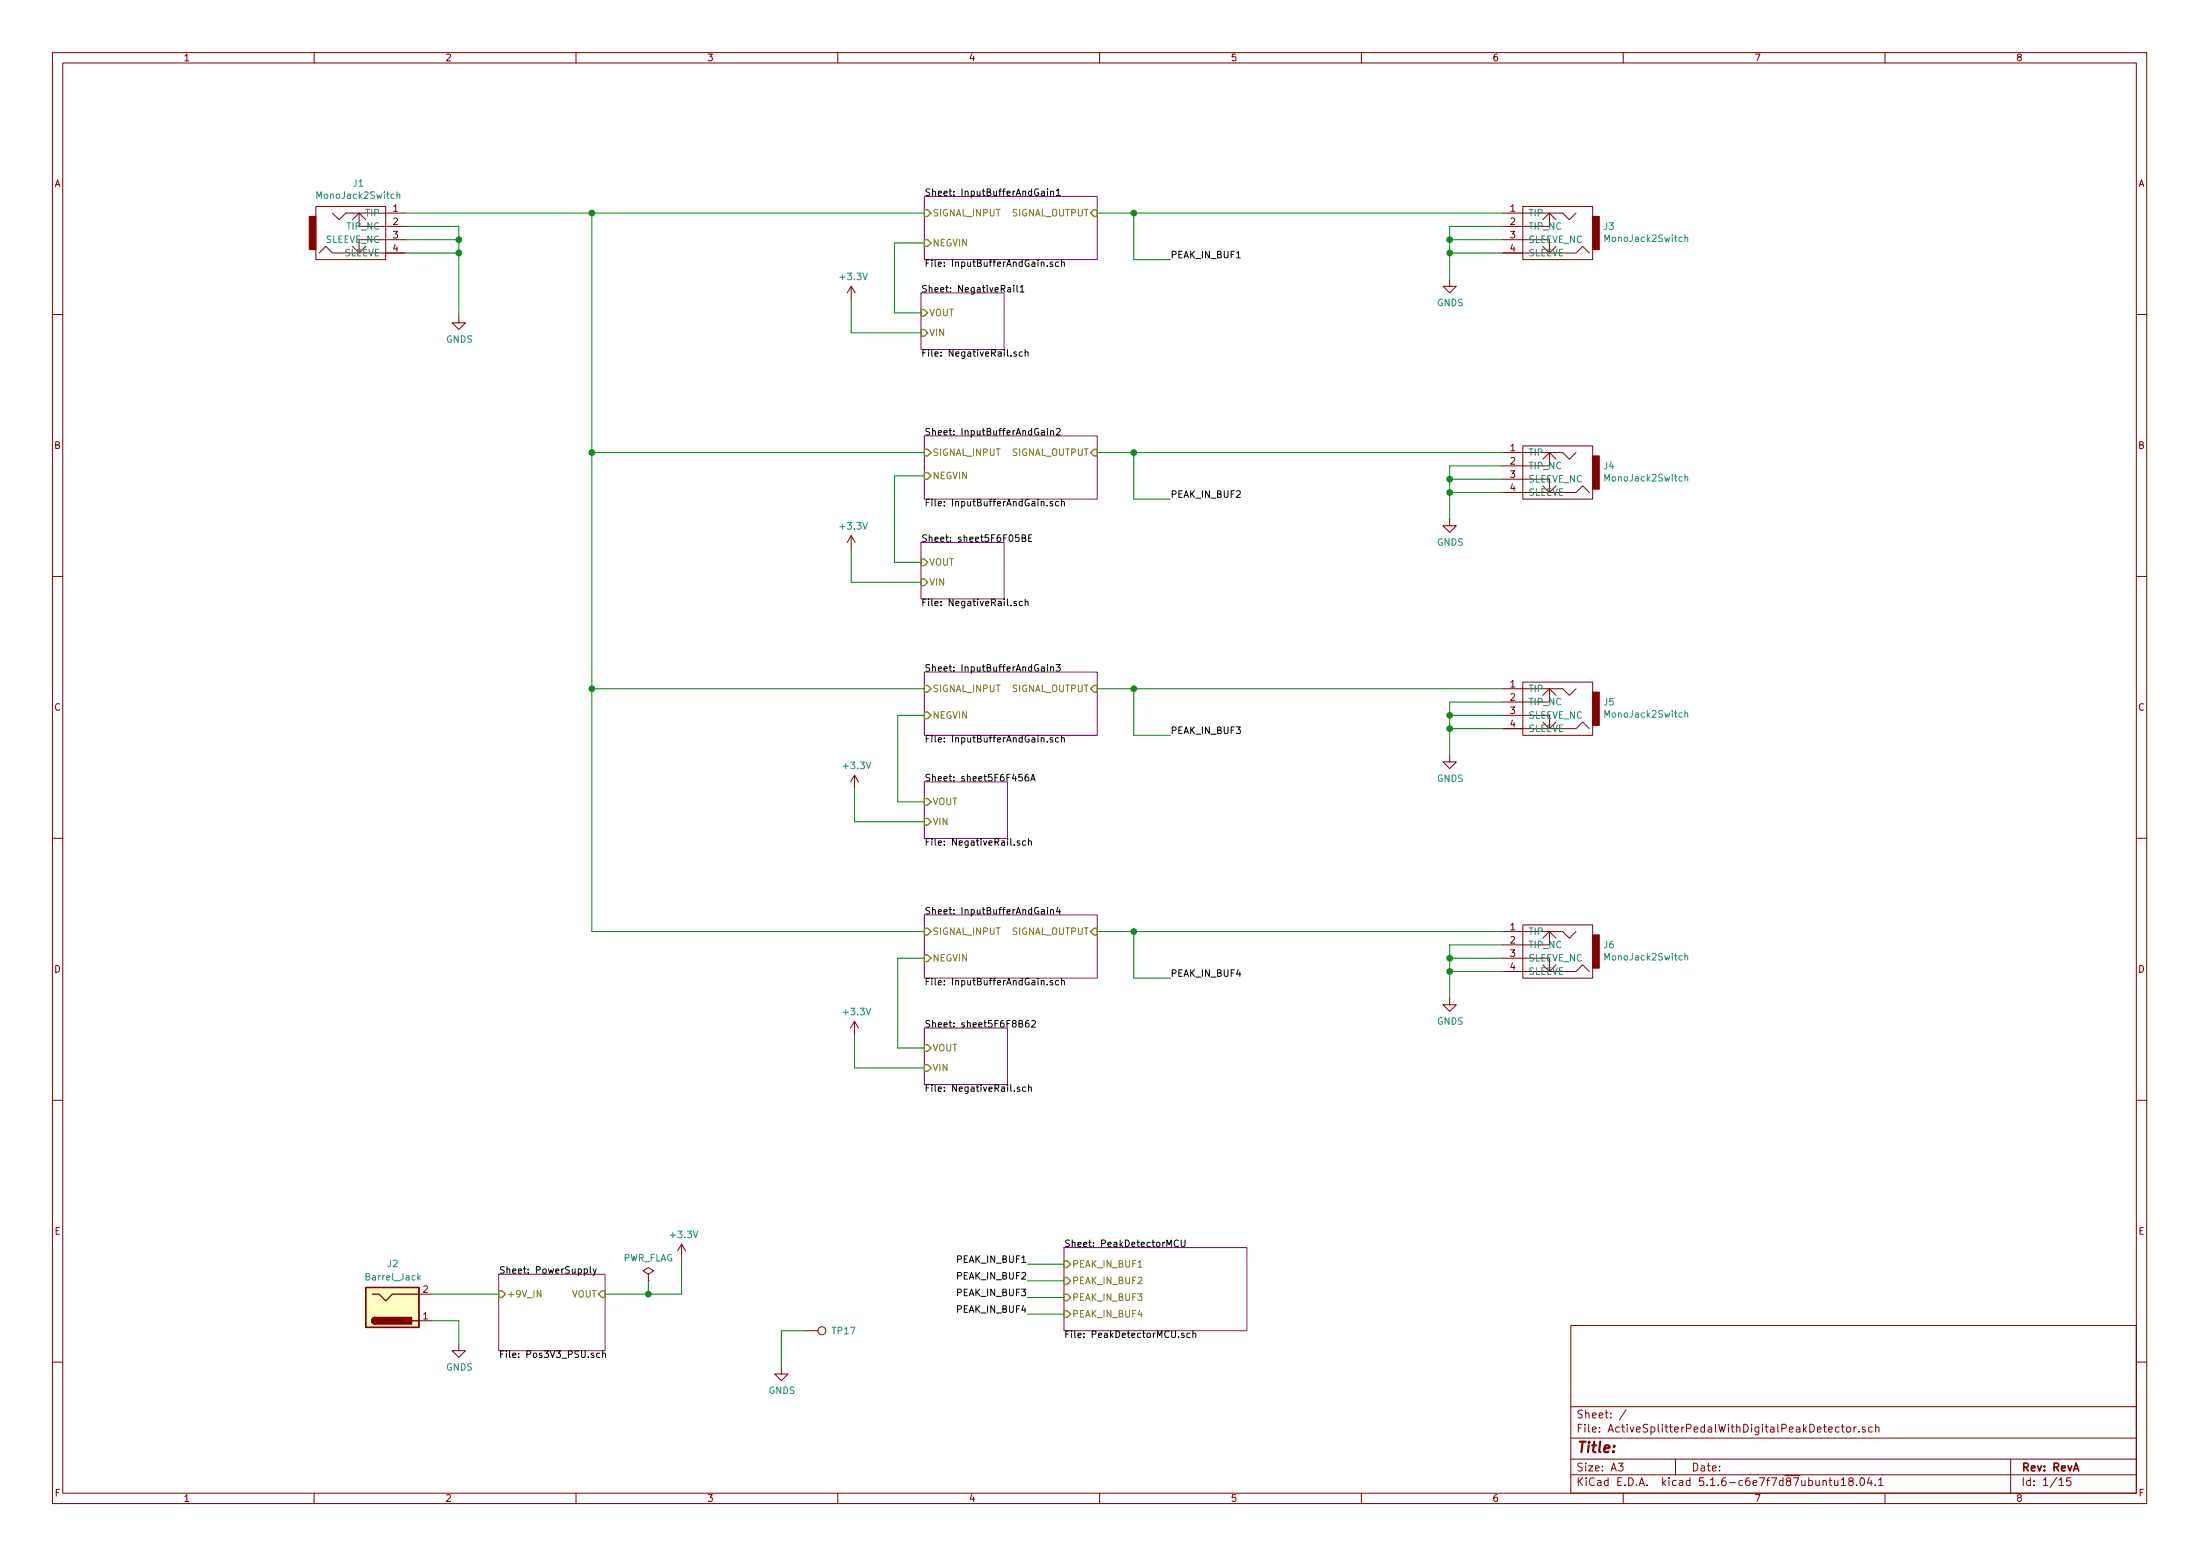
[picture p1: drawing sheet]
<svg xmlns="http://www.w3.org/2000/svg" width="420mm" height="297mm" viewBox="0 0 420 297" stroke-linecap="round" stroke-linejoin="round" font-family="sans-serif">
<g fill="none" stroke="#840000" stroke-width=".19">
<path d="M10 10h400v277h-400zM12 12h396v273.1h-396zM60 10v2M110 10v2M160 10v2M210 10v2M260 10v2M310 10v2M360 10v2M60.3 39.4h13.4v10.2h-13.4zM290.8 39.4h13.4v10.2h-13.4zM61 48.3l1.2-1.3 1.3 1.3h14h-3.8"/>
<path d="M63.5 40.7l1.3 1.2 1.2-1.2h11.5M67.3 41.9l1.3-1.2 1.2 1.2M68.6 40.7v2.5h8.9M77.5 45.8h-8.9v2.5l1.2-1.3M162.6 54.6v2.6M162.6 54.6l-.8 1.3M162.6 54.6l.7 1.3M276.9 53.4v1.2h1.2l-1.2 1.3-1.3-1.3h1.3M287 40.7h11.4l1.3 1.2 1.3-1.2M287 45.8h8.9v2.5l-1.3-1.3M290.8 48.3h-3.8h14l1.3-1.3 1.2 1.3M294.6 41.9l1.3-1.2 1.3 1.2"/>
<path d="M295.9 40.7v2.5h-8.9M10 60h2M87.6 60.4v1.2h1.3l-1.3 1.3-1.2-1.3h1.2M408 60h2M276.9 99.1v1.3h1.2l-1.2 1.2-1.3-1.2h1.3M287 86.4h11.4l1.3 1.3 1.3-1.3M287 91.5h8.9v2.5l-1.3-1.3M290.8 85.1h13.4v10.2h-13.4zM290.8 94h-3.8h14l1.3-1.3 1.2 1.3M294.6 87.7l1.3-1.3 1.3 1.3M295.9 86.4v2.5h-8.9M10 110h2"/>
<path d="M162.6 102.3l-.8 1.2M162.6 102.3v2.5M162.6 102.3l.7 1.2M408 110h2M287 131.5h11.4l1.3 1.3 1.3-1.3M287 136.6h8.9v2.5l-1.3-1.3M290.8 130.2h13.4v10.2h-13.4zM290.8 139.1h-3.8h14l1.3-1.3 1.2 1.3M294.6 132.8l1.3-1.3 1.3 1.3M295.9 131.5v2.5h-8.9M163.2 148l-.8 1.3M163.2 148v2.5"/>
<path d="M163.2 148l.8 1.3M276.9 144.2v1.3h1.2l-1.2 1.2-1.3-1.2h1.3M10 160h2M287 177.8h11.4l1.3 1.3 1.3-1.3M290.8 176.6h13.4v10.1h-13.4zM294.6 179.1l1.3-1.3 1.3 1.3M295.9 177.8v2.6h-8.9M408 160h2M163.2 195v2.5M163.2 195l-.8 1.3M163.2 195l.8 1.3M276.9 190.5v1.3h1.2l-1.2 1.3-1.3-1.3h1.3"/>
<path d="M287 182.9h8.9v2.6l-1.3-1.3M290.8 185.5h-3.8h14l1.3-1.3 1.2 1.3M10 210h2M408 210h2M130.2 237.5l-.8 1.3M130.2 237.5v2.6M130.2 237.5l.7 1.3M80 252.1h2.5M80 247.1h2.5M87.6 256.6v1.2h1.3l-1.3 1.3-1.2-1.3h1.2M123.8 243.2l1-.6-1-.6-1 .6 1 .6v1.3M123.8 244.5h.1"/>
<path d="M153.7 254h2.5M300 253h108v32.1h-108zM10 260h2M149.2 261v1.3h1.3l-1.3 1.3-1.2-1.3h1.2M300 278.5h108M300 274.5h108M300 268.5h108M309 279.3h1l-.5 .6 .4 .1v.7l-.2 .1-.7-.1M310.5 269.1l-1.2 2M320 278.5v3M351.2 272.5l-.4-.1-.3 .3 .1 .6 .2 .1 .4-.1M351.6 272.4h.6"/>
<path d="M351.9 271.9v1.3l.3 .2M352.7 272.5l.2-.1 .5 .1v.8l-.3 .1-.4-.1zM354.1 272.4v1M354.5 272.4l-.4 .3M355 273.3v.1M356.2 272.5l-.3-.1-.2 .2v.2l.5 .2v.3h-.5M357.6 272.5l-.5-.1-.2 .3v.6l.2 .1 .5-.1M358.2 272.5l.2-.1 .4 .1 .1 .9M358.2 271.9v1.5M384 278.5v6.6M408 260h2M60 285.1v1.9"/>
<path d="M110 285.1v1.9M160 285.1v1.9M210 285.1v1.9M260 285.1v1.9M300 281.5h108M310 285.1v1.9M348.2 282.7l.2-.1 .3 .1 .1 .9M349.3 282.6h.6M349.5 282.1v1.3l.4 .2M350.4 282.6v.9l.4 .1 .2-.1M351 282.6v1M351.6 282.5l.5-.4v1.5"/>
<path d="M351.6 283.6h.9M353.4 282.7l-.3-.1v-.3l.3-.2 .4 .1 .1 .4-.7 .2-.1 .2v.5l.3 .1 .4-.1 .1-.2v-.4l-.3-.2M354.6 283.5v.1M355.4 282.2l.2-.1a.8 .8 0 0 1 .5 .8 .8 .8 0 0 1-.5 .7 1 1 0 0 1-.2-1.4zM357 282l-.4 1.1h1M357.4 282.6v1M358.1 283.5v.1M358.8 282.5l.4-.4v1.5M358.8 283.6h.8M360 285.1v1.9M393.2 282.5l.5-.4v1.5M393.2 283.6h.9"/>
<path d="M395.5 282.1h-.8v.7l.2-.1h.5l.1 .3v.5l-.3 .1-.5-.1"/>
<circle cx="157" cy="254" r=".76"/>
</g>
<path d="M176.5 37.5h33v12.1h-33zM175.9 55.9h15.9v10.8h-15.9zM176.5 83.2h33v12.1h-33zM175.9 103.5h15.9v10.8h-15.9zM176.5 128.3h33v12.1h-33zM176.5 149.3h15.9v10.8h-15.9zM176.5 174.7h33v12h-33zM176.5 196.3h15.9v10.7h-15.9zM203.2 238.2h34.9v15.8h-34.9zM95.2 243.2h20.4v14.6h-20.4z" fill="none" stroke="#840084" stroke-width=".19"/>
<g fill="none" stroke="#000" stroke-width=".19">
<path d="M198.9 36.5h.5l.1 .8M199.5 36.8h-.5l-.1 .2v.3h.6M200.1 36.1v.1M200.1 36.5v.8M200.7 36.6l.1-.1h.3l.1 .8M200.7 36.5v.8M201.8 36.4l.3-.3v1.2M201.8 37.3h.7M192.5 55h.5v.7M193 55.2l-.4 .1-.2 .1 .2 .3h.4M193.6 54.5v.1M193.6 54.9v.8"/>
<path d="M194.2 54.5v1.1l.2 .1M194.8 54.8l.4-.3v1.2M194.8 55.7h.8M200 50.7v.2M201 50.1l-.3-.1-.2 .2 .1 .2 .4 .1v.3h-.5M202.2 50.1l-.4-.1-.2 .3 .1 .5h.5M202.7 50.2l.2-.2 .3 .1 .1 .8M202.7 49.6v1.3M236.2 49.2h.7M194.1 67.2h-.3l-.2 .1 .1 .2 .4 .2v.3h-.5M195.2 67.2h-.3l-.3 .2 .2 .6h.4M195.8 67.3l.5-.1v.8"/>
<path d="M195.8 66.7v1.3M198.9 82.3h.5l.1 .7M199.5 82.5l-.5 .1-.1 .1v.3h.6M200 96.5v.1M200.1 81.8v.1M200.1 82.2v.8M200.7 82.3l.1-.1 .3 .1 .1 .7M200.7 82.2v.8M201 95.8l-.3-.1-.2 .2 .1 .2 .4 .1v.3h-.5M201.8 81.9l.4-.1 .3 .3-.8 .9h.8M202.2 95.8l-.4-.1-.2 .3 .1 .5h.5M202.7 95.9l.2-.2 .3 .1 .1 .8"/>
<path d="M202.7 95.3v1.3M194.1 114.8h-.3l-.2 .2 .1 .1 .4 .2v.3h-.5M195.2 102.7h.5l.2-.3-.1-.2-.6-.1v1.3h.5l.2-.2v-.3l-.3-.2M195.2 114.8h-.3l-.3 .2 .2 .6h.4M195.8 114.9l.5-.1v.8M195.8 114.4v1.2M196.5 102.7h.4M197.1 102.1h-.6v1.3h.6M198.9 127.3h.5l.1 .8M199.5 127.6h-.5l-.1 .2v.3h.6M200.1 126.9v.1M200.1 127.3v.8"/>
<path d="M200.7 127.4l.1-.1h.3l.1 .8M200.7 127.3v.8M201.7 126.9h.8l-.4 .4 .3 .2 .1 .4-.3 .2-.5-.1M196.4 147.8h-.3a.79 .79 0 0 0-.1 1.3l.4-.1 .1-.4-.3-.3h-.2l-.2 .3M196.8 149.1l.5-1.3 .4 1.3M197 148.7h.6M200 141.5v.2M201 140.9l-.3-.1-.2 .2 .1 .2 .4 .1v.3h-.5M202.2 140.9l-.4-.1-.2 .3 .1 .5h.5M202.7 141l.2-.2 .3 .1 .1 .8M202.7 140.4v1.3M194.7 160.6l-.3-.1-.1 .2v.2l.4 .1v.3h-.4"/>
<path d="M195.9 160.6l-.4-.1-.2 .2 .1 .6h.5M196.4 160.6h.5l.1 .8M196.4 160.1v1.3M198.9 173.7h.5l.1 .8M199.5 174h-.5l-.1 .2v.2h.6M200.1 173.2v.1M200.1 173.6v.9M200.7 173.8l.1-.2 .3 .1 .1 .8M200.7 173.6v.9M202.1 173.2l-.3 .9h.7M202.4 173.6v.9M194.6 195.4h.5l.1-.5-.6-.1v1.3h.5l.3-.3v-.2l-.4-.2"/>
<path d="M196.4 194.8l-.3 .1a.87 .87 0 0 0 0 1.2l.4-.2v-.5l-.4-.1-.3 .2M197 194.9l.5-.1 .3 .4-.8 .9h.8M200 187.9v.1M201 187.2h-.3l-.2 .2 .1 .1 .4 .2v.3h-.5M202.2 187.2h-.4l-.2 .2 .1 .6h.5M202.7 187.3l.2-.1h.3l.1 .8M202.7 186.8v1.2M194.7 207.6l-.3-.1-.1 .2v.2l.4 .1v.3h-.4M195.9 207.6l-.4-.1-.2 .2 .1 .6h.5M196.4 207.6h.5l.1 .7M196.4 207.1v1.2M225 236.8a.51 .51 0 0 0-.6 0 .51 .51 0 0 0-.1 .7l.2 .4h.5"/>
<path d="M225.6 236.7v1.1l.2 .2 .4-.1 .1-.1v-1.1M111.6 242.3l.3-.1 .3 .3-.1 .5h-.5M112.7 241.8v1.1l.2 .2M113.3 242.2l.3 .9M113.9 242.2l-.4 1.2-.2 .1M114.6 258.4l-.4-.1-.3 .2 .2 .6h.5M115.1 258.4l.2-.1 .3 .1v.7M115.1 257.9v1.2M226.1 254.5h-.3l-.2 .2 .1 .1 .4 .2v.3h-.5M227.3 254.5h-.4l-.2 .2 .1 .6h.5M227.8 254.6l.2-.1h.3l.1 .8M227.8 254.1v1.2"/>
</g>
<g fill="none" stroke="#848400" stroke-width=".25">
<path d="M175.9 59.1h.6l.7 .6-.7 .7h-.6zM176.5 40h.7l.6 .7-.6 .6h-.7zM176.5 45.8h.7l.6 .6-.6 .6h-.7zM208.9 40h.6v1.3h-.6l-.6-.6zM175.9 62.9h.6l.7 .6-.7 .7h-.6zM176.5 85.8h.7l.6 .6-.6 .6h-.7zM176.5 90.2h.7l.6 .6-.6 .7h-.7zM208.9 85.8h.6v1.2h-.6l-.6-.6zM175.9 110.5h.6l.7 .7-.7 .6h-.6zM175.9 106.7h.6l.7 .7-.7 .6h-.6zM176.5 130.8h.7l.6 .7-.6 .6h-.7zM176.5 135.9h.7l.6 .7-.6 .6h-.7z"/>
<path d="M208.9 130.8h.6v1.3h-.6l-.6-.6zM176.5 156.2h.7l.6 .7-.6 .6h-.7zM176.5 152.4h.7l.6 .7-.6 .6h-.7zM176.5 177.2h.7l.6 .6-.6 .7h-.7zM208.9 177.2h.6v1.3h-.6l-.6-.7zM176.5 182.3h.7l.6 .6-.6 .7h-.7zM176.5 199.4h.7l.6 .7-.6 .6h-.7zM176.5 203.2h.7l.6 .7-.6 .6h-.7zM95.2 246.4h.7l.6 .7-.6 .6h-.7zM114.9 246.4h.7v1.3h-.7l-.6-.6zM203.2 240.7h.6l.7 .6-.7 .7h-.6zM203.2 243.9h.6l.7 .6-.7 .6h-.6z"/>
<path d="M203.2 247.1h.6l.7 .6-.7 .6h-.6zM203.2 250.2h.6l.7 .7-.7 .6h-.6z"/>
</g>
<path d="M103.3 246.3v1.3l-.7-1.3v1.3M217.4 241.9h.7" fill="none" stroke="#848400" stroke-width=".19"/>
<g fill="#840000" stroke="#840000" stroke-width=".19">
<path d="M304.2 178.5h1.2v6.3h-1.2z"/>
<path d="M304.2 132.1h1.2v6.4h-1.2z"/>
<path d="M304.2 87h1.2v6.4h-1.2z"/>
<path d="M304.2 41.3h1.2v6.4h-1.2z"/>
<path d="M59.1 41.3h1.2v6.4h-1.2z"/>
</g>
<path d="M75.8 37.2l.2-.2 .3 .1 .1 .8M75.8 36.6v1.3M321.8 45.4l.2-.1h.3v.8M321.8 44.8v1.3M321.8 91.1l.2-.1h.3v.8M321.8 90.6v1.2M321.8 136.2l.2-.1h.3v.8M321.8 135.6v1.3M321.8 182.6l.2-.2 .3 .1v.8M321.8 182v1.3M79.9 243.9l.4 .5M80.3 243.5l-.5 .5" fill="none" stroke="#008484" stroke-width=".19"/>
<path d="M69.8 245.8h10.2v7.6h-10.2z" fill="#ffffc2" stroke="#ffffc2" stroke-width=".19"/>
<path d="M69.8 245.8h10.2v7.6h-10.2zM71.1 247.1h1.3l1.3 1.2 1.2-1.2h5.1M71.6 251.5a.63 .63 0 0 0-.6 .6 .63 .63 0 0 0 .6 .7M78.7 252.1h1.3" fill="none" stroke="#840000" stroke-width=".25"/>
<g fill="#840000" stroke="#840000" stroke-width=".25">
<path d="M71.2 251.7l.4-.2v1.3a.64 .64 0 0 1-.6-.4 .64 .64 0 0 1 .2-.7z"/>
<path d="M71.6 251.5h7v1.3h-7z"/>
</g>
<g fill="none" stroke="#008400" stroke-width=".19">
<path d="M77.5 43.2h10.1v17.2M77.5 48.3h10.1M77.5 45.8h10.1M77.5 40.7h99M113 40.7v137.1h63.5M162.6 57.2v6.3h13.3M176.5 46.4h-5.7v13.3h5.1M209.5 40.7h77.5M216.5 40.7v8.9h7M276.9 48.3h10.1M276.9 45.8h10.1M287 43.2h-10.1v10.2"/>
<path d="M113 86.4h63.5M176.5 90.8h-5.7v16.6h5.1M209.5 86.4h77.5M216.5 86.4v8.9h7M276.9 91.5h10.1M276.9 94h10.1M287 88.9h-10.1v10.2M162.6 104.8v6.4h13.3M113 131.5h63.5M176.5 136.6h-5.1v16.5h5.1M209.5 131.5h77.5M216.5 131.5v8.9h7"/>
<path d="M276.9 136.6h10.1M276.9 139.1h10.1M287 134h-10.1v10.2M163.2 150.5v6.4h13.3M209.5 177.8h77.5M216.5 177.8v8.9h7M163.2 197.5v6.4h13.3M176.5 182.9h-5.1v17.2h5.1M276.9 182.9h10.1M276.9 185.5h10.1M287 180.4h-10.1v10.1M82.5 247.1h12.7"/>
<path d="M82.5 252.1h5.1v4.5M123.8 244.5v2.6M130.2 240.1v7h-14.6M153.7 254h-4.5v7M196.2 250.9h7M196.2 247.7h7M196.2 244.5h7M196.2 241.3h7"/>
</g>
<g fill="#008400" stroke="#008400" stroke-width=".25">
<circle cx="276.9" cy="182.9" r=".51"/>
<circle cx="216.5" cy="131.5" r=".51"/>
<circle cx="276.9" cy="185.5" r=".51"/>
<circle cx="216.5" cy="177.8" r=".51"/>
<circle cx="123.8" cy="247.1" r=".51"/>
<circle cx="113" cy="131.5" r=".51"/>
<circle cx="276.9" cy="139.1" r=".51"/>
<circle cx="216.5" cy="86.4" r=".51"/>
<circle cx="276.9" cy="136.6" r=".51"/>
<circle cx="276.9" cy="94" r=".51"/>
<circle cx="276.9" cy="91.5" r=".51"/>
<circle cx="216.5" cy="40.7" r=".51"/>
<circle cx="276.9" cy="48.3" r=".51"/>
<circle cx="113" cy="86.4" r=".51"/>
<circle cx="276.9" cy="45.8" r=".51"/>
<circle cx="113" cy="40.7" r=".51"/>
<circle cx="87.6" cy="48.3" r=".51"/>
<circle cx="87.6" cy="45.8" r=".51"/>
</g>
<text font-size="2.8" fill="#840000" x="301" y="277.3">Title:</text>
<g font-size="2.1" fill="#840000">
<text x="301" y="273.5">File: ActiveSplitterPedalWithDigitalPeakDetector.sch</text>
<text x="301" y="270.8">Sheet: /</text>
<text x="301" y="280.9">Size: A3</text>
<text x="323" y="280.9">Date:</text>
<text x="386" y="280.9">Rev: RevA</text>
<text x="301" y="283.7">KiCad E.D.A. kicad 5.1.6-c6e7f7d87ubuntu18.04.1</text>
<text x="386" y="283.7">Id: 1/15</text>
</g>
<g font-size="1.8" fill="#840000">
<text x="35" y="11.7">1</text>
<text x="85" y="11.7">2</text>
<text x="135" y="11.7">3</text>
<text x="185" y="11.7">4</text>
<text x="235" y="11.7">5</text>
<text x="285" y="11.7">6</text>
<text x="335" y="11.7">7</text>
<text x="385" y="11.7">8</text>
<text x="10.4" y="35.7">A</text>
<text x="408.4" y="35.7">A</text>
<text x="75.1" y="40.4">1</text>
<text x="288.4" y="40.4">1</text>
<text x="75.1" y="43">2</text>
<text x="75.1" y="45.5">3</text>
<text x="288.4" y="43">2</text>
<text x="288.4" y="45.5">3</text>
<text x="75.1" y="48">4</text>
<text x="288.4" y="48">4</text>
<text x="10.4" y="85.7">B</text>
<text x="288.4" y="86.1">1</text>
<text x="288.4" y="88.7">2</text>
<text x="408.4" y="85.7">B</text>
<text x="288.4" y="91.2">3</text>
<text x="288.4" y="93.8">4</text>
<text x="288.4" y="131.2">1</text>
<text x="10.4" y="135.7">C</text>
<text x="288.4" y="133.8">2</text>
<text x="288.4" y="136.3">3</text>
<text x="408.4" y="135.7">C</text>
<text x="288.4" y="138.8">4</text>
<text x="288.4" y="177.6">1</text>
<text x="10.4" y="185.7">D</text>
<text x="288.4" y="180.1">2</text>
<text x="288.4" y="182.7">3</text>
<text x="288.4" y="185.2">4</text>
<text x="408.4" y="185.7">D</text>
<text x="10.4" y="235.7">E</text>
<text x="408.4" y="235.7">E</text>
<text x="80.8" y="251.9">1</text>
<text x="80.8" y="246.8">2</text>
<text x="10.5" y="285.7">F</text>
<text x="35" y="286.7">1</text>
<text x="85" y="286.7">2</text>
<text x="135" y="286.7">3</text>
<text x="185" y="286.7">4</text>
<text x="235" y="286.7">5</text>
<text x="285" y="286.7">6</text>
<text x="335" y="286.7">7</text>
<text x="385" y="286.7">8</text>
<text x="408.5" y="285.7">F</text>
</g>
<g font-size="1.8" fill="#008484">
<text x="67.5" y="35.6">J1</text>
<text x="60.8" y="38">MonoJack2Switch</text>
<text x="69.9" y="41.3">TIP</text>
<text x="291.8" y="41.3">TIP</text>
<text x="62.1" y="46.4">SLEEVE_NC</text>
<text x="66.3" y="43.9">TIP_NC</text>
<text x="291.8" y="43.9">TIP_NC</text>
<text x="291.8" y="46.4">SLEEVE_NC</text>
<text x="306.3" y="43.9">J3</text>
<text x="306.8" y="46.2">MonoJack2Switch</text>
<text x="65.7" y="48.9">SLEEVE</text>
<text x="160.6" y="53.5">+3.3V</text>
<text x="291.8" y="48.9">SLEEVE</text>
<text x="274.4" y="58.5">GNDS</text>
<text x="85.2" y="65.4">GNDS</text>
<text x="291.8" y="87">TIP</text>
<text x="291.8" y="89.6">TIP_NC</text>
<text x="306.3" y="89.6">J4</text>
<text x="291.8" y="92.1">SLEEVE_NC</text>
<text x="291.8" y="94.7">SLEEVE</text>
<text x="306.8" y="91.9">MonoJack2Switch</text>
<text x="160.6" y="101.1">+3.3V</text>
<text x="274.4" y="104.2">GNDS</text>
<text x="291.8" y="132.1">TIP</text>
<text x="291.8" y="134.7">TIP_NC</text>
<text x="291.8" y="137.2">SLEEVE_NC</text>
<text x="306.3" y="134.7">J5</text>
<text x="306.8" y="137">MonoJack2Switch</text>
<text x="291.8" y="139.7">SLEEVE</text>
<text x="161.2" y="146.8">+3.3V</text>
<text x="274.4" y="149.3">GNDS</text>
<text x="291.8" y="178.5">TIP</text>
<text x="291.8" y="181">TIP_NC</text>
<text x="291.8" y="183.6">SLEEVE_NC</text>
<text x="306.3" y="181">J6</text>
<text x="306.8" y="183.3">MonoJack2Switch</text>
<text x="291.8" y="186.1">SLEEVE</text>
<text x="161.2" y="193.8">+3.3V</text>
<text x="274.4" y="195.6">GNDS</text>
<text x="128.2" y="236.4">+3.3V</text>
<text x="70.1" y="244.4">Barrel_Jack</text>
<text x="74.1" y="241.9">J2</text>
<text x="118.9" y="240.8">PWR_FLAG</text>
<text x="159" y="254.7">TP17</text>
<text x="85.2" y="261.7">GNDS</text>
<text x="146.8" y="266.1">GNDS</text>
</g>
<g font-size="1.8">
<text x="176.5" y="37.4">Sheet: InputBufferAndGain1</text>
<text x="176.5" y="50.9">File: InputBufferAndGain.sch</text>
<text x="223.5" y="49.3">PEAK_IN_BUF1</text>
<text x="175.9" y="55.8">Sheet: NegativeRail1</text>
<text x="175.9" y="68.1">File: NegativeRail.sch</text>
<text x="176.5" y="83.1">Sheet: InputBufferAndGain2</text>
<text x="223.5" y="95">PEAK_IN_BUF2</text>
<text x="176.5" y="96.7">File: InputBufferAndGain.sch</text>
<text x="175.9" y="103.4">Sheet: sheet5F6F05BE</text>
<text x="175.9" y="115.7">File: NegativeRail.sch</text>
<text x="176.5" y="128.2">Sheet: InputBufferAndGain3</text>
<text x="176.5" y="141.7">File: InputBufferAndGain.sch</text>
<text x="223.5" y="140.1">PEAK_IN_BUF3</text>
<text x="176.5" y="149.2">Sheet: sheet5F6F456A</text>
<text x="176.5" y="161.4">File: NegativeRail.sch</text>
<text x="176.5" y="174.6">Sheet: InputBufferAndGain4</text>
<text x="176.5" y="188.1">File: InputBufferAndGain.sch</text>
<text x="223.5" y="186.5">PEAK_IN_BUF4</text>
<text x="176.5" y="196.2">Sheet: sheet5F6F8B62</text>
<text x="176.5" y="208.4">File: NegativeRail.sch</text>
<text x="203.2" y="238.1">Sheet: PeakDetectorMCU</text>
<text x="95.2" y="243.1">Sheet: PowerSupply</text>
<text x="183" y="244.3">PEAK_IN_BUF2</text>
<text x="183" y="241.1">PEAK_IN_BUF1</text>
<text x="183" y="250.6">PEAK_IN_BUF4</text>
<text x="183" y="247.4">PEAK_IN_BUF3</text>
<text x="203.2" y="255.4">File: PeakDetectorMCU.sch</text>
<text x="95.2" y="259.2">File: Pos3V3_PSU.sch</text>
</g>
<g font-size="1.8" fill="#848400">
<text x="178.1" y="41.3">SIGNAL_INPUT</text>
<text x="193.1" y="41.3">SIGNAL_OUTPUT</text>
<text x="178.1" y="47">NEGVIN</text>
<text x="177.4" y="64.2">VIN</text>
<text x="177.4" y="60.4">VOUT</text>
<text x="178.1" y="87">SIGNAL_INPUT</text>
<text x="193.1" y="87">SIGNAL_OUTPUT</text>
<text x="178.1" y="91.5">NEGVIN</text>
<text x="177.4" y="108">VOUT</text>
<text x="177.4" y="111.8">VIN</text>
<text x="178.1" y="132.1">SIGNAL_INPUT</text>
<text x="178.1" y="137.2">NEGVIN</text>
<text x="193.1" y="132.1">SIGNAL_OUTPUT</text>
<text x="178.1" y="153.7">VOUT</text>
<text x="178.1" y="157.5">VIN</text>
<text x="178.1" y="178.5">SIGNAL_INPUT</text>
<text x="193.1" y="178.5">SIGNAL_OUTPUT</text>
<text x="178.1" y="183.6">NEGVIN</text>
<text x="178.1" y="200.7">VOUT</text>
<text x="178.1" y="204.5">VIN</text>
<text x="204.7" y="242">PEAK_IN_BUF1</text>
<text x="204.7" y="245.1">PEAK_IN_BUF2</text>
<text x="96.8" y="247.7">+9V_IN</text>
<text x="109.1" y="247.7">VOUT</text>
<text x="204.7" y="248.3">PEAK_IN_BUF3</text>
<text x="204.7" y="251.5">PEAK_IN_BUF4</text>
</g>
</svg>
